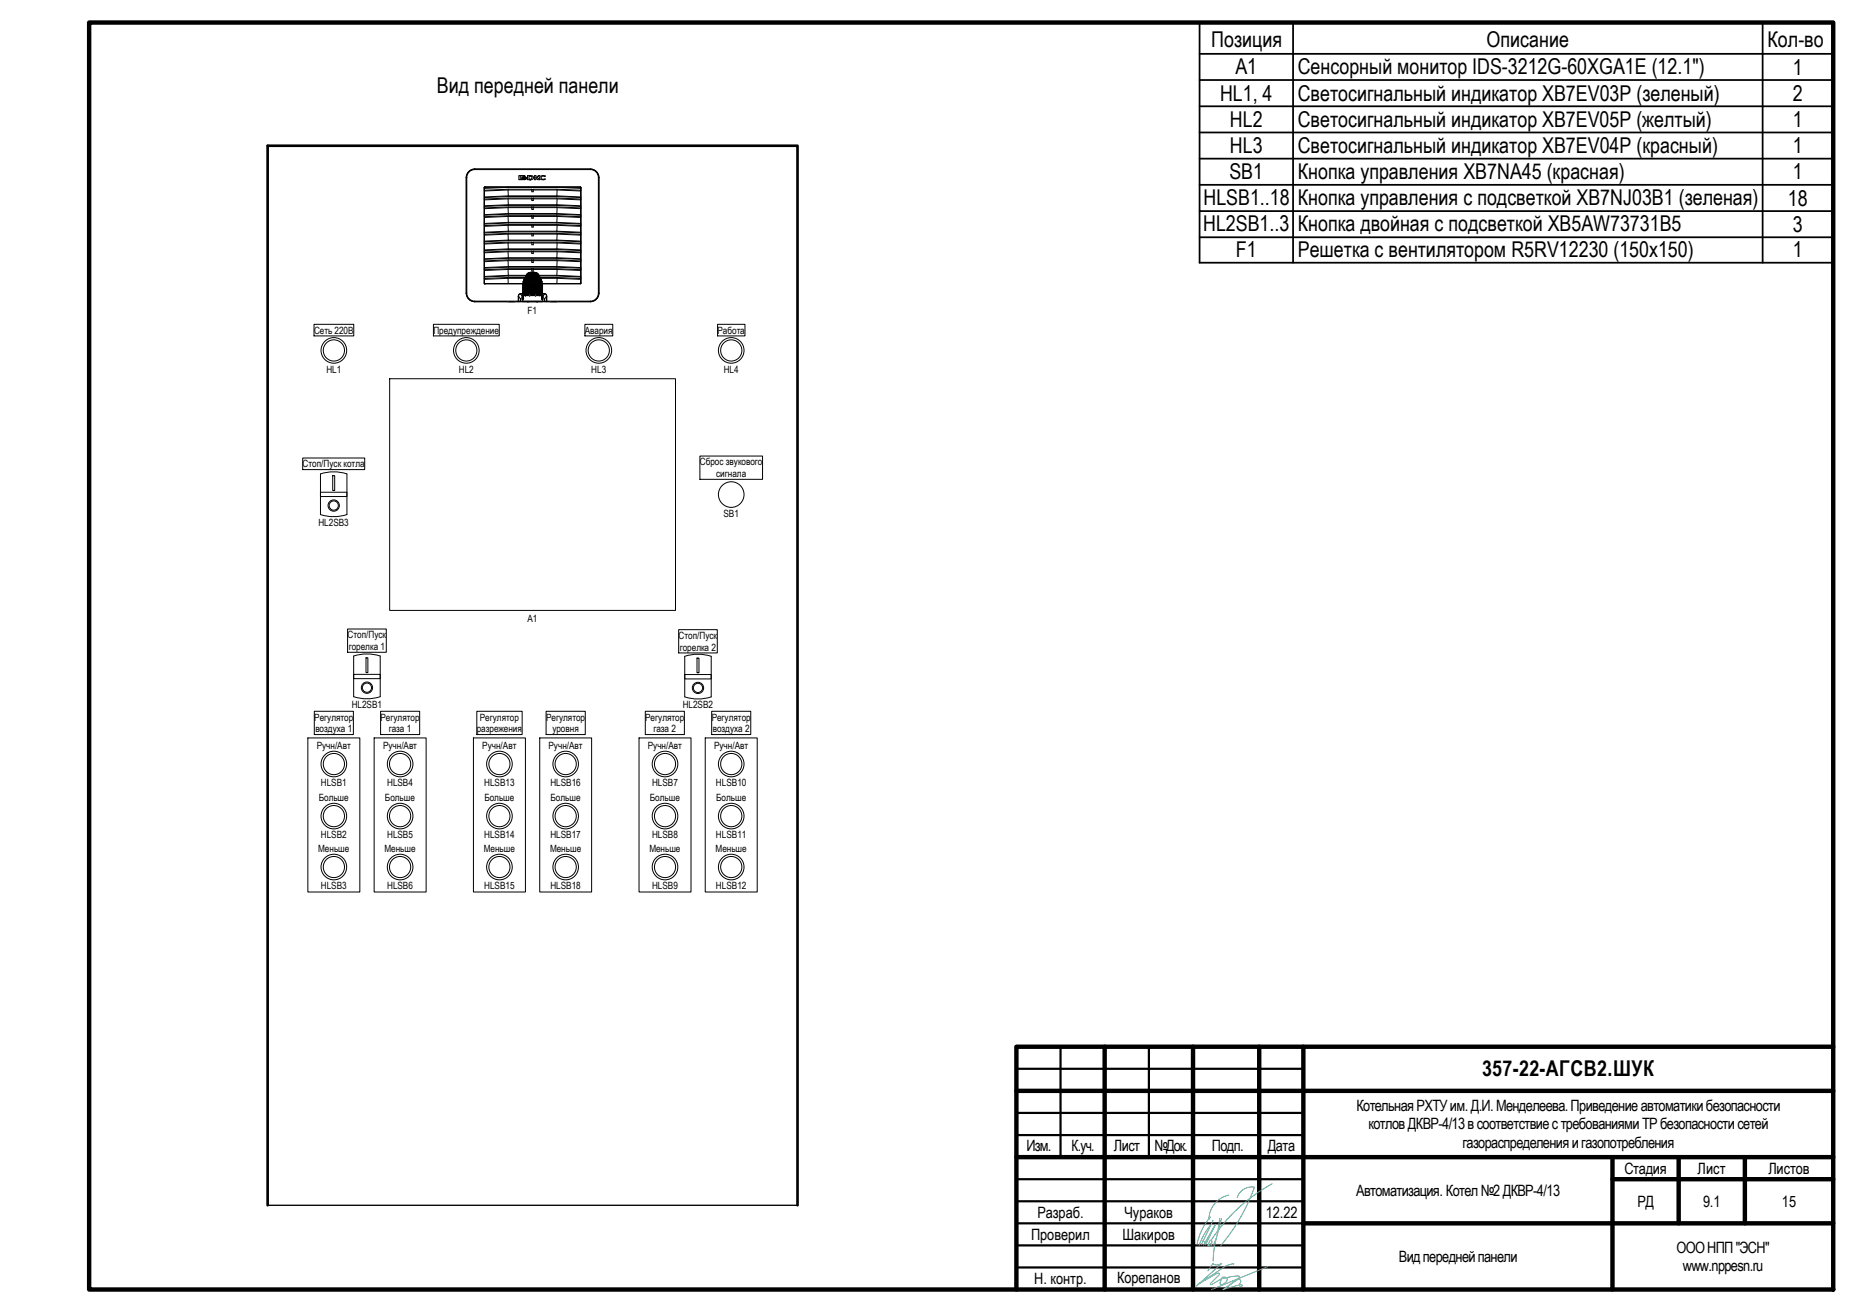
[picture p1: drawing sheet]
<svg xmlns="http://www.w3.org/2000/svg" width="420mm" height="297mm" viewBox="0 0 420 297" stroke-linecap="round" stroke-linejoin="round" font-family="sans-serif">
<g fill="none" stroke="#000" stroke-width="1">
<path d="M20.2 5.1h394.8v286.9h-394.8zM250.1 237v55M270.1 237v55M285.1 237v55M295.1 237v55M415 237h-184.9v55M230.1 247h184.9M230.1 262h184.9M295.1 277h119.9M365 262v30M365 267h50M380 262v15"/>
<path d="M395 262v15"/>
</g>
<path d="M240.1 237v25M260.1 237v25M230.1 242h65M230.1 252h65M230.1 257h65M230.1 267h65M230.1 277h65M230.1 272h65M230.1 287h65M230.1 282h65" fill="none" stroke="#000" stroke-width=".5"/>
<g fill="none" stroke="#3dad99" stroke-width=".23">
<path d="M274 275.5a13 13 0 0 0-3 6.4M274.2 277.2a15 15 0 0 0-2.7 4.8M274.6 276.3l-2.7 5.6M275.6 279.6a21.6 21.6 0 0 0-1 5.9M276.1 275.9l-.5 3.7M276.5 275.8l-.9 3.8M278.2 270.6a5.6 5.6 0 0 0-4.5 5.5M280.1 271.1a3.5 3.5 0 0 1 3.9-2.3 42.7 42.7 0 0 1-7.7 13.2M288 268a38.6 38.6 0 0 0-13.8 12.8M271.9 290.3l3.3-1.8 .7-.3 .1 .4-2 2.2h.3l2.1-1.3-.2 1 .1 .3 .3 .1 .8-.5a.66 .66 0 0 0 .4-.8 .66 .66 0 0 0-.7-.5l-.3 .1-.1 .2 3.4-.5h.5v.3l-3.7 2.8M272.2 281a.66 .66 0 0 1 .7 .7M272.9 281.9l2.3-4.7-2.8 4.8"/>
<path d="M273.6 281.6l-.2 .4M274 280.8h.2a.99 .99 0 0 1-.5 1.3 1.01 1.01 0 0 1 .3-1.3zM274.1 281.6l-.4 .4h-.3M274.3 281l-.1 1.1M275.3 280.4l-.7 1.7M279.3 286.2l-.1-.1-1.8 .6-6.5 4.4 5.7-5.1a1.59 1.59 0 0 1-2 .1l-1.2 1.6M280.2 289.7a.48 .48 0 0 1 .5 0 .48 .48 0 0 1 .2 .6l-.3 .6 .3 .4a.26 .26 0 0 0 .3-.3 .26 .26 0 0 0-.4-.2l-4 1.2M280.2 289.7l-3.2 2.3M287 286.8l-12.8 5.2"/>
</g>
<path d="M60.6 272.9v-239.9h119.9v239.9" fill="none" stroke="#000" stroke-width=".6"/>
<path d="M60.6 272.9h119.9" fill="none" stroke="#000" stroke-width=".3"/>
<g fill="none" stroke="#000" stroke-width=".23">
<path d="M107.5 38.4a1.8 1.8 0 0 0-1.8 1.8M107.5 38.4h26.2M107.5 38.2a1.95 1.95 0 0 0-2 2M107.5 38.2v.2M107.5 38.2h26.2M117.5 39.8h1.3h-1v.8h.5l-.1-.2a.72 .72 0 0 0 1 0l-.4 .3h-1.3zM119.4 39.8h.6a.52 .52 0 0 1 .8 .4 .52 .52 0 0 1-.8 .5h-.6zM119.7 39.9h.3a.36 .36 0 0 1 .4 .4 .36 .36 0 0 1-.4 .3h-.3zM121 39.8h.3v.4l.6-.4h.3l-.6 .4 .6 .5h-.4l-.5-.4v.4h-.3zM133.7 38.4a1.8 1.8 0 0 1 1.8 1.8M133.7 38.2a1.95 1.95 0 0 1 1.9 2M133.7 38.4l-26.2-.1a1.9 1.9 0 0 0-1.9 1.9"/>
<path d="M133.7 38.2v.1a1.91 1.91 0 0 1 1.9 1.9v26.2a1.91 1.91 0 0 1-1.9 1.9M105.5 40.2v26.2M105.7 40.2v26.2M105.7 40.2h-.2M109.6 42.5h.1M109.6 42.5v21.6M109.7 54.6v.1M109.7 42.5v21.6M109.7 45.1v.1M109.7 47.1v.1M109.7 49.1v.1M109.7 51.1v.1"/>
<path d="M109.7 53.1v.1M109.7 55.1v.1M109.7 57.1v.1M109.7 59.1v.1M109.7 43.1v.1M109.7 42.5h.1M109.8 42.4l-.1 .1M109.8 42.3v.1M109.8 42.3l-.2 .2M109.8 42.3h21.6M109.8 42.4h21.6M109.8 42.4h.1"/>
<path d="M115 59h5.4M115 51h5.4M115 57h5.4M115 49h5.4M115 43h5.4M115 53h5.4M115 55h5.4M115 47h5.4M115 43l.1 1.3M115 53l.1 1.4M115 51l.1 1.3M115 57l.1 1.4"/>
<path d="M115 45l.1 1.4M115 59l.1 1.3M115 49l.1 1.4M115 55l.1 1.3M115 47l.1 1.3M115 43l-5.3 .2v1.4M115 45l-5.3 .3v1.3M115 47l-5.3 .2v1.4M115 49l-5.3 .2v1.4M115 51l-5.3 .2v1.4M115 53l-5.3 .2v1.4M115 55l-5.3 .2v1.4"/>
<path d="M115 57l-5.3 .2v1.4M115 59l-5.3 .2v1.4M115 45h5.4M115.1 42.4l-5.4 .3M115.1 44.3v.2M115.1 52.3v.2M115.1 54.4v.1M115.1 58.4v.1M115.1 46.4v.1M115.1 50.4v.1M115.1 56.3v.2M115.1 48.3v.2"/>
<path d="M115.1 44.3h11M115.1 46.4h11M115.1 58.4h11M115.1 52.3h11M115.1 56.3h11M115.1 54.4h11M115.1 50.4h11M115.1 48.3h11M115.1 42.4h11M115.1 42.4h.1M115.1 44.5l-5.4 .2v-.1M115.1 46.5l-5.4 .2v-.1"/>
<path d="M115.1 48.5l-5.4 .2v-.1M115.1 50.5l-5.4 .2v-.1M115.1 52.5l-5.4 .2v-.1M115.1 56.5l-5.4 .2v-.1M115.1 58.5l-5.4 .2v-.1M115.1 44.3l-5.4 .3M115.1 52.3l-5.4 .3M115.1 54.4l-5.4 .2M115.1 58.4l-5.4 .2M115.1 46.4l-5.4 .2M115.1 50.4l-5.4 .2M115.1 56.3l-5.4 .3"/>
<path d="M115.1 48.3l-5.4 .3M115.1 48.5h11M115.1 46.5h11M115.1 50.5h11M115.1 44.5h11M115.1 56.5h11M115.1 58.5h11M115.1 52.5h11M115.1 54.5l-5.4 .2M115.1 54.5h11M118.2 40.2a.67 .67 0 0 0 1 0 .54 .54 0 0 1-.5 .3 .54 .54 0 0 1-.5-.3zM118.4 40.3h.6z"/>
<path d="M118.4 40.5h.2M118.6 40.6h.1M118.7 40l-.5 .2a.46 .46 0 0 1 .5-.2 .46 .46 0 0 1 .4 .2M118.7 40.5h.3M118.7 40l.4 .2M118.7 40.1l.4 .1M118.7 40.1l-.4 .1h.8M118.9 40.3h.1M120 40.7h.1M120.4 42.9h.1M120.4 56.9h.1M120.4 44.9h.1"/>
<path d="M120.4 54.9v.5h.3v-.6h5.3l5.5 .3M120.4 58.9h.1M120.4 48.9h.1M120.4 50.9h.1M120.4 46.9h.1M120.4 54.9l-5.3-.1-5.4 .3M120.4 42.9v.5h.3v-.5M120.4 52.9l-5.3-.1-5.4 .3M120.4 44.9h.3M120.4 56.9h.3M120.4 48.9h.3M120.4 58.9h.3"/>
<path d="M120.4 50.9h.3M120.4 54.9h.3h-.3M120.7 56.9v.5h-.3v-.6h-5.3l-5.4 .3M120.7 44.9v.5h-.3v-.6h-5.3l-5.4 .3M120.7 58.9v.5h-.3v-.6h-5.3l-5.4 .3M120.7 48.9v.5h-.3v-.6h-5.3l-5.4 .3M120.7 52.9v.5h-.3v-.5M120.7 50.9v.5h-.3v-.6h-5.3l-5.4 .3M120.7 42.9h-.3M120.7 59h5.4M120.7 51h5.4M120.7 57h5.4"/>
<path d="M120.7 49h5.4M120.7 43h5.4M120.7 53h5.4M120.7 55h5.4M120.7 44.9h.1M120.7 42.9h.1M120.7 56.9h.1M120.7 52.9h.1M120.7 46.9h.1M120.7 48.9h.1M120.7 58.9h.1M120.7 50.9h.1"/>
<path d="M120.7 47h5.4M120.7 44.9l5.3-.1 5.5 .3M120.7 48.9l5.3-.1 5.5 .3M120.7 50.9l5.3-.1 5.5 .3M120.7 52.9l5.3-.1 5.5 .3M120.7 56.9l5.3-.1 5.5 .3M120.7 58.9l5.3-.1 5.5 .3M120.7 45h5.4M120.7 46.9h-.3M120.7 52.9h-.3M122.2 40l.6-.2h.6l-.1 .2a.42 .42 0 0 0-.7-.1 .42 .42 0 0 0 .2 .7l.6-.1a.68 .68 0 0 1-.8 .2 .68 .68 0 0 1-.4-.7zM122.9 40.6h.1"/>
<path d="M126.1 42.4l5.4 .3M126.1 58.5l5.4 .2v-.1M126.1 56.5l5.4 .2v-.1M126.1 52.5l5.4 .2v-.1M126.1 50.5l5.4 .2v-.1M126.1 48.5l5.4 .2v-.1M126.1 46.5l5.4 .2v-.1M126.1 44.5l5.4 .2v-.1M126.1 54.4v.1M126.1 48.3v.2M126.1 46.4v.1M126.1 50.4v.1"/>
<path d="M126.1 44.3v.2M126.1 56.3v.2M126.1 58.4v.1M126.1 52.3v.2M126.1 48.3l5.4 .3M126.1 46.4l5.4 .2M126.1 50.4l5.4 .2M126.1 44.3l5.4 .3M126.1 56.3l5.4 .3M126.1 58.4l5.4 .2M126.1 52.3l5.4 .3M126.1 42.4h.1"/>
<path d="M126.1 54.5l5.4 .2v-.1M126.1 54.4l5.4 .2M126.1 53l5.3 .2M126.1 59l5.3 .2M126.1 47l5.3 .2M126.1 49l5.3 .2M126.1 45l5.3 .3M126.1 43l5.3 .2M126.1 55l5.3 .2M126.1 57l5.3 .2M126.1 51l5.3 .2M126.1 53v1.4"/>
<path d="M126.1 59v1.3M126.1 47v1.3M126.1 49v1.4M126.1 45v1.4M126.1 43v1.3M126.1 55v1.3M126.1 57v1.4M126.1 51v1.3M131.4 42.4l.1 .1M131.4 42.3l.1 .2M131.4 42.3v.1M131.4 42.4h.1"/>
<path d="M131.4 57.2l.1 1.4M131.4 59.2l.1 1.4M131.4 53.2l.1 1.4M131.4 55.2l.1 1.4M131.4 49.2l.1 1.4M131.4 51.2l.1 1.4M131.4 45.3l.1 1.3M131.4 47.2l.1 1.4M131.4 43.2l.1 1.4M131.5 42.5h.1M131.5 43.1l-5.5-.3h-10.9l-5.4 .3M131.5 47.1l-5.5-.3h-5.3v.6h-.3v-.6h-5.3l-5.4 .3"/>
<path d="M131.5 42.5v21.6M131.5 43.1l-.1 .1M131.5 45.1l-.1 .2M131.5 47.1l-.1 .1M131.5 49.1l-.1 .1M131.5 51.1l-.1 .1M131.5 53.1l-.1 .1M131.5 55.1l-.1 .1M131.5 57.1l-.1 .1M131.5 59.1l-.1 .1M135.5 40.2v26.2M135.5 40.2h.1"/>
<path d="M135.6 40.2v26.2M71.1 73.4h9v2.7h-9zM98.1 73.4h14.9v2.7h-14.9zM105.5 66.4a1.95 1.95 0 0 0 2 1.9M105.5 66.4h.2M105.6 66.4a1.9 1.9 0 0 0 1.9 1.9M105.7 66.4a1.8 1.8 0 0 0 1.8 1.8M107.5 68.2v.1M107.5 68.3h26.2M109.6 64.1h.1M109.6 64.1l.2 .2M109.7 64.1l.1 .1"/>
<path d="M109.7 61.1v.1M109.7 63.1v.1M109.7 64.1h.1M109.8 64.2v.1M109.8 64.3h8.5M109.8 64.2h.1M115 63l.1 1.2M115 63h3.7M115 63l-5.3 .2M115 61h5.4M115 61l.1 1.3M115 61l-5.3 .2v1.4"/>
<path d="M115.1 62.3v.2M115.1 60.3v.2M115.1 62.3h4M115.1 60.3h11M115.1 62.5l-5.4 .2v-.1M115.1 62.3l-5.4 .3M115.1 60.3l-5.4 .3M115.1 62.5h4M115.1 60.5l-5.4 .2v-.1M115.1 60.5h11M117.3 67.1v1.2h.2M117.3 67.1h.1"/>
<path d="M117.4 68.2l.1 .1M117.4 68.2h-9.9M117.4 67.1l.4 .6M117.4 67.1v1.1M117.8 68.2l.5 .1M117.8 67.7h.5M117.8 67.7v.5M117.8 68.2h-.4M117.8 66.5l-.3 .2-.1 .4M117.8 66.5l-.3 .1-.2 .5M117.8 66.5h.1M117.8 66.5h.4"/>
<path d="M117.8 66.5l.4 .6M117.9 68.3h-.4M118.2 66.5v.6M118.2 66.5h.1M118.2 67.1v.1M118.2 67.2l.1 .1M118.3 67.3l-.5 .4M118.3 67.3v.2M118.3 64.2h.1M118.3 64.3v2M118.3 66.3h.1M118.3 66.3l-.1 .2"/>
<path d="M118.3 67.5v.2M118.3 67.5l.2 .2M118.3 67.7v.5h4.5v-.5M118.3 68.3h4.5M118.3 67.7h.2M118.4 64.2l-.1 .1M118.4 64.2h.1M118.4 67.2l-.1 .1M118.4 67.1l-.2 .1M118.4 67l-.2 .1M118.4 66.3h.1M118.4 66.3l-.2 .2"/>
<path d="M118.4 67.2l.1 .5M118.4 64.2v3M118.4 64.2h-8.6M118.5 67.4l-.2 .1M118.5 63.8h.1M118.5 63.8l-.1 .4M118.5 66.3h.2M118.5 66.3v1.4M118.6 63.7v.1M118.6 63.7l-.1 .1M118.6 63.8h.1M118.6 63.7h.1"/>
<path d="M118.6 63.8l-.1 2.5M118.6 66.6l.3 .3M118.6 63.7l.1 .1M118.6 63.8v2.8M118.6 63.2l-.2 1M118.6 63.2v.1M118.6 63.3v.4M118.6 63.3l-.1 .5M118.7 66.6l.2 .2M118.7 66.3l-.1 .3M118.7 66.6h.1M118.7 63.8v2.8"/>
<path d="M118.7 63.8v2.5M118.7 68.3h-.3h.3M118.7 63.2v3.4M118.7 63.2h.1M118.8 63.2h.1M118.8 66.6h.1M118.8 66.6l.1 .2M118.8 66.6h-.1M118.8 62.9l-.2 .3M118.8 62.9l-.1 .3M118.8 62.9h.1M118.8 62.9l.1 .1"/>
<path d="M118.8 66.6l.1 .1M118.8 63.2v3.4M118.9 62.8l-9.2 .3M118.9 62.8l-.1 .1M118.9 66.8v.1M118.9 63l-.1 .2M118.9 66.9h3.3M118.9 66.8h3.3M118.9 66.8h.1M118.9 66.2l3.2 .1zM118.9 64h3.2zM118.9 66.5l3.2 .1z"/>
<path d="M118.9 64.6h3.2M118.9 64.6l.1 .1h3.1M118.9 65.5l3.2 .1zM118.9 66.7v.1M118.9 66.7h3.3M119 63.8h3.1l.1 .3h-3.2zM119 63.3h3.2zM119 65.8h3.1M119 64.2h3.1M119 64.9h3.1M119 65.2h3.1M119 63.2h3.1"/>
<path d="M119 65.1h3.1M119 65.2v.5M119 66.1v.2h3.1v-.1M119 64.2v.7M119 65.1v.3h3.1M119 63.3v.4M119 65.8v.9M119 64.9v.3M119 63.2v.1M119 65.7v.3M119 63.2v.3h3.1M119 65.1l3.1 .1"/>
<path d="M119 63.7v.5M119.1 63v.1M119.1 63h.1M119.1 62.5l-.2 .3M119.1 63.1h3M119.1 62.9l-.1 .2h.1M119.1 62.3v.2M119.1 62.9h2.9M119.1 62.9v.1M119.2 62.8h2.7M119.2 62.2l.1 .1M119.2 62.2l.6-.5h1.2l.6 .1 .3 .4"/>
<path d="M119.2 62.2l-.1 .1M119.2 62.2l-.4 .7M119.2 62.2h.1M119.2 62.7h2.7M119.2 62.7v.1M119.3 62.5l-.1 .3M119.3 62.5l2.6 .2M119.3 62.5l-.1 .2M119.3 62.3l-.4 .7M119.3 62.5h2.5M119.4 62.3l-.1 .2M119.4 62.3h2.3"/>
<path d="M119.4 62.3l2.3 .1M119.5 62.2l-.1 .1M119.5 62.2l2.2 .1M119.5 68.3h.1M119.5 66.8h2.1M119.6 62.2h1.9M119.6 62l.1 .1M119.6 62h.1M119.7 62l-.1 .2M119.7 62h.1M119.7 62l.2-.1-.2 .1M119.7 62.1l-.1 .1"/>
<path d="M119.7 62h1.7M119.7 62.1h1.7M119.7 62v.1M119.9 61.9h1.3M120.1 61.7l-.5 .1-.4 .4M120.1 61.7h.9M120.1 61.7v.1M120.1 61.8l-.5 .1-.3 .4M120.1 61.8h.9M120.4 60.9h.1M120.7 60.9h.1M120.7 61h5.4"/>
<path d="M120.7 60.9h-.3M121 61.7l.5 .1 .4 .4M121 61.8l.5 .1 .3 .4M121 61.7v.1M121 61.7h.1M121.2 61.9l.2 .1M121.2 61.9l.3 .1M121.4 62.1l.1 .1M121.4 62h.1M121.5 62v.2M121.5 62h.1M121.5 62l-.1 .1"/>
<path d="M121.5 62h-.1M121.6 68.3h.1M121.7 62.2v.1M121.7 62.4l.1 .1M121.7 62.3v.1M121.7 62.3h.1M121.8 62.3v.2M121.8 62.3l-.1 .1M121.8 62.5l.1 .2M121.8 62.3l.4 .7M121.9 62.7v.1M121.9 62.7h.1"/>
<path d="M121.9 62.2l-.1 .1M121.9 62.2l.4 .7M121.9 62.2l.1 .1M121.9 62.2h.1M122 62.3h4.1M122 62.3l.1 .2M122 62.9l.1 .1M122.1 63v.1M122.1 63l-3 .1M122.1 62.5l9.4 .2v-.1M122.1 62.5l.1 .3M122.1 64.9l-3.1-.1v.3"/>
<path d="M122.1 65.5l-3.1-.1v.3M122.1 64.2v.2M122.1 64.9v.2M122.1 65.2v.2M122.1 65.8v.4M122.1 63.6l-3.1 .1M122.1 64.6h-3.2M122.1 63.6v.3M122.1 64.2h-3.1M122.1 65.8h-3.1M122.1 65.2h-3.1M122.1 65.5l.1 .1"/>
<path d="M122.1 63.5h.1M122.1 64.9h-3.1M122.1 66.5v.2h-3.1M122.1 63.9v.2M122.1 64.6v.1M122.1 64.5v.2M122.1 66.4v.3M122.1 64.8v.3M122.1 66.1v.2M122.1 63.2v.3M122.1 65.4l.1 .2M122.1 65.7v.3"/>
<path d="M122.1 65.1v.3M122.1 66.5l-3.1-.1v.3M122.1 66l-3.1 .1M122.1 64.2h-3.1l-.1 .2h3.2M122.1 63.5v.3l-3.2-.1 .1-.2 3.1 .1M122.2 66.7v.1M122.2 65.6l-.1 .1h-3.1M122.2 65.6l-.1 .1M122.2 63l.1 .2M122.2 66.8v.1M122.2 66.8h.1M122.2 62.8l.3 .4"/>
<path d="M122.2 62.8l9.3 .3M122.3 66.6l-.1 .1M122.3 66.6h.1M122.3 63.2h.1M122.3 63.2v3.4M122.3 62.9l.1 .3M122.3 62.9l-.1 .1M122.3 62.9h.1M122.4 63h3.7M122.4 68.3h.3M122.4 66.6l-.2 .2M122.4 66.6h.1"/>
<path d="M122.4 63.2h.1M122.4 63.2v3.4M122.4 63.8h.1M122.4 63.8v2.8M122.5 63.3v.4M122.5 63.3l.1 .5M122.5 63.2l.2 1M122.5 63.2v.1M122.5 66.6l-.3 .3M122.5 63.8h.1M122.5 63.7v.1M122.5 63.8v2.8"/>
<path d="M122.5 63.7l-.1 .1M122.5 63.7h.1M122.6 63.8v.4M122.6 63.7v.1M122.6 63.7h.1M122.6 64.2h.1M122.6 64.2v2.1h-.2M122.6 67.7h.2M122.6 63.8h.1M122.6 63.8l.1 .4M122.7 67.4l.1 .1M122.7 67.4l-.1 .3"/>
<path d="M122.7 66.3l-.1 1.4M122.7 67.2l.2 .1M122.7 67.2v.2M122.7 64.2v.1M122.7 66.3l.2 .2M122.7 64.2l.1 .1M122.7 64.3h.1M122.7 64.2v2.1M122.7 66.3h.1M122.7 64.2h.1M122.7 64.3v2.9M122.7 64.2h8.7"/>
<path d="M122.7 68.3h.1M122.8 68.3h-.4M122.8 67.5v.2M122.8 67.7h.5M122.8 68.3h.4M122.8 67.5l-.2 .2M122.8 64.3h8.6M122.8 64.3v2M122.8 66.3l.1 .2M122.9 67.3l-.1 .2M122.9 67.3l.4 .4M122.9 67.1l-.2-.1 .2 .2"/>
<path d="M122.9 66.5h.1M122.9 66.5h.4M122.9 67.1v.2M122.9 66.5v.6M123.2 68.3h.4M123.3 68.2l-.5 .1M123.3 66.5l.3 .2 .1 .4M123.3 68.2l-.1 .1M123.3 67.7v.5M123.3 66.5l.3 .1 .2 .5M123.3 66.5h.1M123.3 66.5l-.4 .6"/>
<path d="M123.3 68.2h.4M123.7 68.2l-.1 .1M123.7 68.2h10M123.7 67.1h.1M123.7 67.1l-.4 .6M123.7 67.1v1.1M123.8 67.1v1.2h-.2M126.1 60.3v.2M126.1 62.3v.2M126.1 60.3l5.4 .3M126.1 62.3l5.4 .3M126.1 60.5l5.4 .2v-.1"/>
<path d="M126.1 63l5.3 .2M126.1 63v1.2M126.1 61l5.3 .2M126.1 61v1.3M131.4 64.2v.1M131.4 61.2l.1 1.4M131.4 63.2l.1 .9M131.5 64.1l-.2 .1M131.5 64.1h.1M131.5 64.1l-.1 .1M131.5 61.1l-.1 .1M131.5 63.1l-.1 .1"/>
<path d="M131.5 61.1l-5.5-.3h-5.3v.6h-.3v-.6h-5.3l-5.4 .3M131.5 64.1l-.1 .2M132.4 73.4h6.3v2.7h-6.3zM133.7 68.2v.1M135.5 66.4a1.8 1.8 0 0 1-1.8 1.8M135.5 66.4h.1M135.6 66.4a1.95 1.95 0 0 1-1.9 1.9M162.4 73.4h6.2v2.7h-6.2zM88.2 85.7h64.7v52.5h-64.7zM68.5 103.7h14.1v2.6h-14.1zM72.5 111.4h6v1h-6zM72.5 107.3a9.7 9.7 0 0 1 6 0v9.2a9.7 9.7 0 0 1-6 0z"/>
<path d="M75.3 107.7h.5v3.3h-.5zM158.4 103.3h14.2v5.2h-14.2zM78.7 142.4h8.7v5.3h-8.7zM80.1 152.7h6v.9h-6zM80.1 148.5a9.7 9.7 0 0 1 6 0v9.2a9.7 9.7 0 0 1-6 0zM82.9 148.9h.4v3.4h-.4zM153.6 142.6h8.8v5.2h-8.8zM155 152.7h6v1h-6zM155 148.6a9.7 9.7 0 0 1 6 0v9.2a9.7 9.7 0 0 1-6 0zM157.8 149h.4v3.3h-.4zM69.7 167.1h11.8v34.9h-11.8zM71.2 161h8.8v5.3h-8.8z"/>
<path d="M84.7 167.1h11.8v34.9h-11.8zM86.2 161h8.8v5.3h-8.8zM107.2 167.1h11.7v34.9h-11.7zM107.9 161h10.3v5.3h-10.3zM122.2 167.1h11.7v34.9h-11.7zM123.6 161h8.9v5.3h-8.9zM144.7 167.1h11.7v34.9h-11.7zM146.1 161h8.8v5.3h-8.8zM159.6 167.1h11.8v34.9h-11.8zM161.1 161h8.9v5.3h-8.9z"/>
<circle cx="75.6" cy="79.3" r="2.9"/>
<circle cx="75.6" cy="79.3" r="2.4"/>
<circle cx="105.6" cy="79.3" r="2.4"/>
<circle cx="105.6" cy="79.3" r="2.9"/>
<circle cx="135.6" cy="79.3" r="2.4"/>
<circle cx="135.6" cy="79.3" r="2.9"/>
<circle cx="165.5" cy="79.3" r="2.9"/>
<circle cx="165.5" cy="79.3" r="2.4"/>
<circle cx="75.5" cy="114.5" r="1.28"/>
<circle cx="75.5" cy="114.5" r="1.04"/>
<circle cx="165.5" cy="112" r="2.9"/>
<circle cx="83.1" cy="155.7" r="1.04"/>
<circle cx="83.1" cy="155.7" r="1.28"/>
<circle cx="158" cy="155.7" r="1.04"/>
<circle cx="158" cy="155.7" r="1.28"/>
<circle cx="75.6" cy="173" r="2.9"/>
<circle cx="75.6" cy="173" r="2.4"/>
<circle cx="90.6" cy="173" r="2.4"/>
<circle cx="90.6" cy="173" r="2.9"/>
<circle cx="113.1" cy="173" r="2.4"/>
<circle cx="113.1" cy="173" r="2.9"/>
<circle cx="128.1" cy="173" r="2.89"/>
<circle cx="128.1" cy="173" r="2.4"/>
<circle cx="150.5" cy="173" r="2.4"/>
<circle cx="150.5" cy="173" r="2.9"/>
<circle cx="165.5" cy="173" r="2.9"/>
<circle cx="165.5" cy="173" r="2.4"/>
<circle cx="75.6" cy="196.3" r="2.9"/>
<circle cx="75.6" cy="184.8" r="2.9"/>
<circle cx="75.6" cy="184.8" r="2.4"/>
<circle cx="75.6" cy="196.3" r="2.4"/>
<circle cx="90.6" cy="184.8" r="2.4"/>
<circle cx="90.6" cy="196.3" r="2.4"/>
<circle cx="90.6" cy="196.3" r="2.9"/>
<circle cx="90.6" cy="184.8" r="2.9"/>
<circle cx="113.1" cy="184.8" r="2.4"/>
<circle cx="113.1" cy="196.3" r="2.39"/>
<circle cx="113.1" cy="196.3" r="2.9"/>
<circle cx="113.1" cy="184.8" r="2.9"/>
<circle cx="128.1" cy="196.3" r="2.9"/>
<circle cx="128.1" cy="184.8" r="2.89"/>
<circle cx="128.1" cy="184.8" r="2.4"/>
<circle cx="128.1" cy="196.3" r="2.4"/>
<circle cx="150.5" cy="184.8" r="2.4"/>
<circle cx="150.5" cy="196.3" r="2.39"/>
<circle cx="150.5" cy="196.3" r="2.9"/>
<circle cx="150.5" cy="184.8" r="2.9"/>
<circle cx="165.5" cy="196.3" r="2.9"/>
<circle cx="165.5" cy="184.8" r="2.9"/>
<circle cx="165.5" cy="184.8" r="2.4"/>
<circle cx="165.5" cy="196.3" r="2.4"/>
</g>
<g fill="none" stroke="#a80f02" stroke-width=".23">
<path d="M114.9 68.3h.1M116.5 68.3h.1M118.8 63.1l-.2 .2M118.9 66.8h.1M119.2 62.2h.1M119.9 66.8h.1M120.1 61.7h.1M121 61.7h.1M121.2 66.8h.1M121.3 66.8h.1M121.9 62.2h.1M122.2 66.8h.1"/>
<path d="M122.4 63l.1 .3M124.6 68.3h.1M126.1 68.3h.1"/>
</g>
<path d="M271.6 5.1h143.4v54.4h-143.4zM271.6 18.1h143.4M271.6 12.2h143.4M292.7 5.1v54.4M399 5.1v54.4M271.6 24.1h143.4M271.6 30h143.4M271.6 35.9h143.4M271.6 41.8h143.4M271.6 47.8h143.4M271.6 53.7h143.4" fill="none" stroke="#000" stroke-width=".4"/>
<g font-size="4.9">
<text x="274.2" y="10.6">Позиция</text>
<text x="336.5" y="10.6">Описание</text>
<text x="400.1" y="10.6">Кол-во</text>
<text x="279.7" y="16.8">A1</text>
<text x="293.8" y="16.8">Сенсорный монитор IDS-3212G-60XGA1E (12.1&quot;)</text>
<text x="405.9" y="16.9">1</text>
<text x="98.9" y="21.2">Вид передней панели</text>
<text x="276.2" y="22.8">HL1, 4</text>
<text x="293.8" y="22.8">Светосигнальный индикатор XB7EV03P (зеленый)</text>
<text x="405.9" y="22.8">2</text>
<text x="278.4" y="28.7">HL2</text>
<text x="293.8" y="28.7">Светосигнальный индикатор XB7EV05P (желтый)</text>
<text x="405.9" y="28.8">1</text>
<text x="278.4" y="34.6">HL3</text>
<text x="293.8" y="34.6">Светосигнальный индикатор XB7EV04P (красный)</text>
<text x="405.9" y="34.7">1</text>
<text x="278.3" y="40.5">SB1</text>
<text x="293.8" y="40.5">Кнопка управления XB7NA45 (красная)</text>
<text x="405.9" y="40.6">1</text>
<text x="272.4" y="46.5">HLSB1..18</text>
<text x="293.8" y="46.5">Кнопка управления с подсветкой XB7NJ03B1 (зеленая)</text>
<text x="404.8" y="46.6">18</text>
<text x="272.4" y="52.4">HL2SB1..3</text>
<text x="293.8" y="52.4">Кнопка двойная с подсветкой XB5AW73731B5</text>
<text x="405.9" y="52.5">3</text>
<text x="279.8" y="58.2">F1</text>
<text x="293.8" y="58.2">Решетка с вентилятором R5RV12230 (150х150)</text>
<text x="405.9" y="58.2">1</text>
<text x="335.5" y="243.7">357-22-АГСВ2.ШУК</text>
</g>
<g font-size="3.5">
<text x="307.1" y="251.6">КотельнаяРХТУим.Д.И.Менделеева.Приведениеавтоматикибезопасности</text>
<text x="309.8" y="255.7">котловДКВР-4/13всоответствиестребованиямиТРбезопасностисетей</text>
<text x="232.4" y="260.7">Изм.</text>
<text x="242.6" y="260.7">К.уч.</text>
<text x="252.2" y="260.7">Лист</text>
<text x="261.4" y="260.7">№Док.</text>
<text x="274.4" y="260.7">Подп.</text>
<text x="287" y="260.7">Дата</text>
<text x="331.1" y="259.8">газораспределенияигазопотребления</text>
<text x="367.7" y="265.7">Стадия</text>
<text x="384.3" y="265.7">Лист</text>
<text x="400.3" y="265.7">Листов</text>
<text x="234.8" y="275.8">Разраб.</text>
<text x="254.6" y="275.7">Чураков</text>
<text x="286.5" y="275.8">12.22</text>
<text x="307" y="270.7">Автоматизация. Котел№2ДКВР-4/13</text>
<text x="370.7" y="273.2">РД</text>
<text x="385.6" y="273.2">9.1</text>
<text x="403.4" y="273.2">15</text>
<text x="233.4" y="280.7">Проверил</text>
<text x="254.1" y="280.7">Шакиров</text>
<text x="316.7" y="285.7">Видпереднейпанели</text>
<text x="379.5" y="283.6">ОООНПП&quot;ЭСН&quot;</text>
<text x="380.9" y="287.8">www.nppesn.ru</text>
<text x="234.1" y="290.6">Н. контр.</text>
<text x="252.9" y="290.6">Корепанов</text>
</g>
<g font-size="2.3">
<text x="119.4" y="71">F1</text>
<text x="71.1" y="75.5">Сеть 220В</text>
<text x="98.1" y="75.5">Предупреждение</text>
<text x="132.4" y="75.5">Авария</text>
<text x="162.4" y="75.5">Работа</text>
<text x="73.9" y="84.3">HL1</text>
<text x="103.9" y="84.3">HL2</text>
<text x="133.8" y="84.3">HL3</text>
<text x="163.8" y="84.3">HL4</text>
<text x="68.5" y="105.8">Стоп/Пуск котла</text>
<text x="158.4" y="105.4">Сброс звукового</text>
<text x="162.1" y="108">сигнала</text>
<text x="72.1" y="119.1">HL2SB3</text>
<text x="163.8" y="117">SB1</text>
<text x="119.4" y="140.7">A1</text>
<text x="78.7" y="144.5">Стоп/Пуск</text>
<text x="79" y="147.2">горелка 1</text>
<text x="153.6" y="144.7">Стоп/Пуск</text>
<text x="153.9" y="147.3">горелка 2</text>
<text x="79.6" y="160.3">HL2SB1</text>
<text x="154.5" y="160.4">HL2SB2</text>
<text x="71.2" y="163.2">Регулятор</text>
<text x="71.4" y="165.8">воздуха 1</text>
<text x="86.1" y="163.2">Регулятор</text>
<text x="88" y="165.8">газа 1</text>
<text x="107.9" y="165.8">разрежения</text>
<text x="108.6" y="163.2">Регулятор</text>
<text x="123.6" y="163.2">Регулятор</text>
<text x="125" y="165.8">уровня</text>
<text x="146.1" y="163.2">Регулятор</text>
<text x="147.9" y="165.8">газа 2</text>
<text x="161.1" y="163.2">Регулятор</text>
<text x="161.3" y="165.8">воздуха 2</text>
<text x="71.7" y="169.5">Ручн/Авт</text>
<text x="86.7" y="169.5">Ручн/Авт</text>
<text x="109.2" y="169.5">Ручн/Авт</text>
<text x="124.2" y="169.5">Ручн/Авт</text>
<text x="146.7" y="169.5">Ручн/Авт</text>
<text x="161.7" y="169.5">Ручн/Авт</text>
<text x="72.7" y="178">HLSB1</text>
<text x="87.6" y="178">HLSB4</text>
<text x="109.6" y="178">HLSB13</text>
<text x="124.6" y="178">HLSB16</text>
<text x="147.6" y="178">HLSB7</text>
<text x="162.1" y="178">HLSB10</text>
<text x="72.2" y="181.4">Больше</text>
<text x="87.2" y="181.4">Больше</text>
<text x="109.7" y="181.4">Больше</text>
<text x="124.6" y="181.4">Больше</text>
<text x="147.1" y="181.4">Больше</text>
<text x="162.1" y="181.4">Больше</text>
<text x="72.7" y="189.8">HLSB2</text>
<text x="87.6" y="189.8">HLSB5</text>
<text x="109.6" y="189.8">HLSB14</text>
<text x="124.6" y="189.8">HLSB17</text>
<text x="147.6" y="189.8">HLSB8</text>
<text x="162.1" y="189.8">HLSB11</text>
<text x="72" y="192.9">Меньше</text>
<text x="87" y="192.9">Меньше</text>
<text x="109.5" y="192.9">Меньше</text>
<text x="124.5" y="192.9">Меньше</text>
<text x="147" y="192.9">Меньше</text>
<text x="162" y="192.9">Меньше</text>
<text x="72.7" y="201.3">HLSB3</text>
<text x="87.6" y="201.3">HLSB6</text>
<text x="109.6" y="201.3">HLSB15</text>
<text x="124.6" y="201.3">HLSB18</text>
<text x="147.6" y="201.3">HLSB9</text>
<text x="162.1" y="201.3">HLSB12</text>
</g>
</svg>
